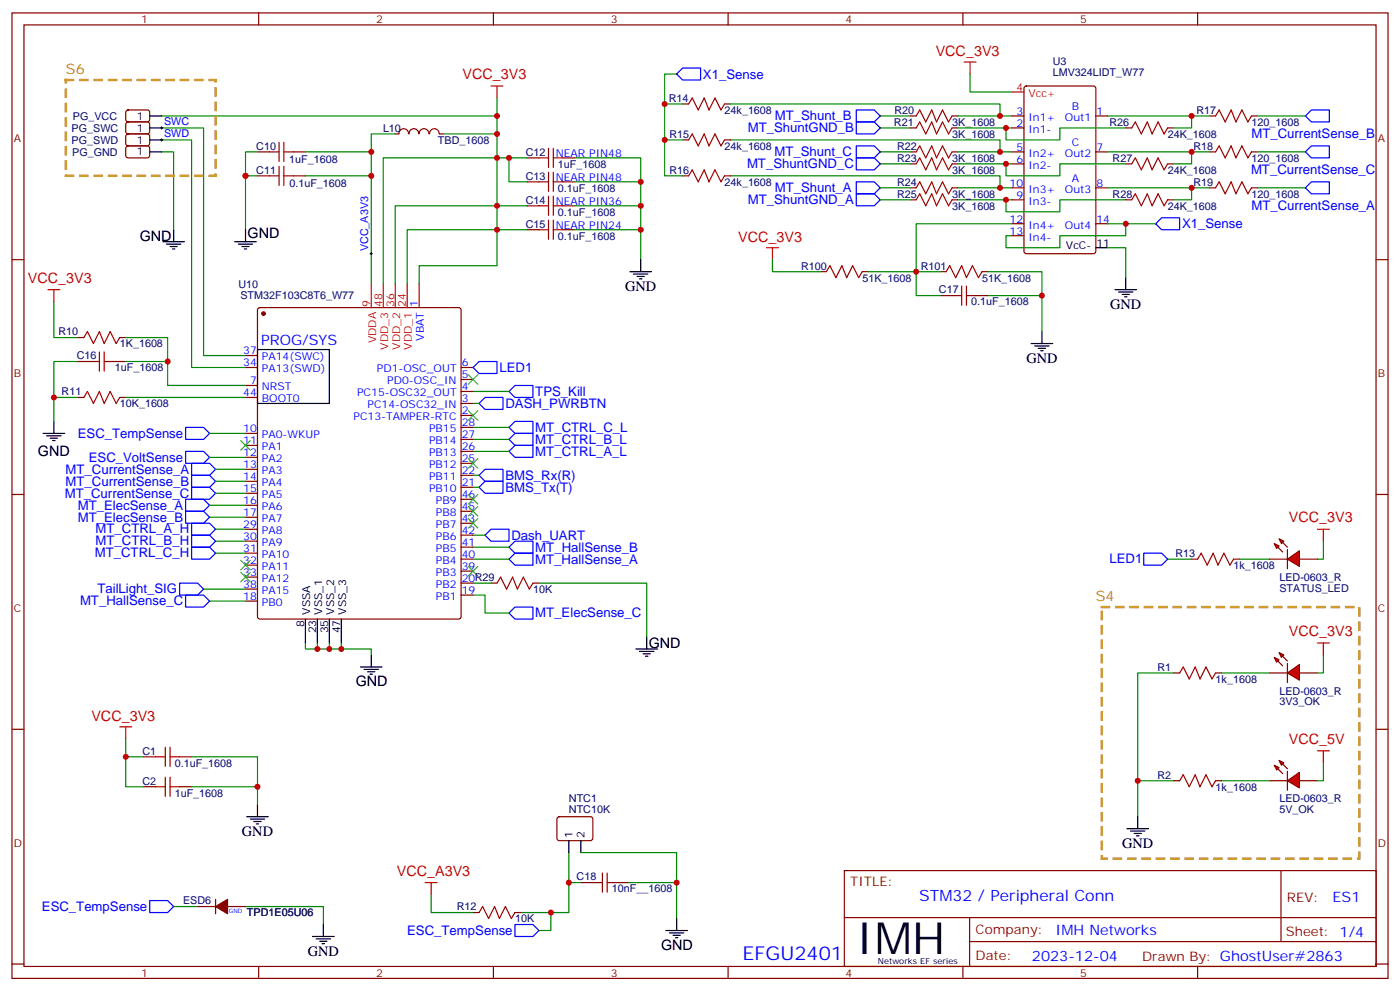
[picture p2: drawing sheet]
<svg xmlns="http://www.w3.org/2000/svg" width="412mm" height="292mm" viewBox="0 0 412 292" stroke-linecap="round" stroke-linejoin="round" font-family="sans-serif">
<g fill="none" stroke="#870000" stroke-width=".35">
<path d="M3.5 3.8h405.4v284.3h-405.4zM7.1 7.3h398.2v277.3h-398.2zM76.2 3.8v3.5M145.3 3.8v3.5M214.5 3.8v3.5M283.6 3.8v3.5M352.8 3.8v3.5M116.4 39.4h1.1M117.5 39.4a1.41 1.41 0 0 1 1.4-1.5 1.41 1.41 0 0 1 1.4 1.5M120.5 39.4a1.41 1.41 0 0 1 1.4-1.5 1.41 1.41 0 0 1 1.4 1.5M123.5 39.4a1.41 1.41 0 0 1 1.4-1.5 1.41 1.41 0 0 1 1.4 1.5M126.5 39.4a1.41 1.41 0 0 1 1.4-1.5 1.41 1.41 0 0 1 1.5 1.5"/>
<path d="M129.5 39.4h1M201.1 30.6h1.7M213.4 30.6h1.8M268.1 37.7h1.8M268.1 34.1h1.8M280.5 37.7h1.7M280.5 34.1h1.7M298.1 37.7h3.5M298.1 34.1h3.5M301.9 25.5l.4-.2h19.8l.6 .5 .1 48.2-.5 .7h-20l-.6-.4-.1-48.3zM322.8 34.1h3.5M331.6 37.7h1.8"/>
<path d="M344 37.7h1.7M356.3 34.1h1.8M368.7 34.1h1.7M75.8 44.7h3.6M75.8 51.8h3.6M86.4 44.7h3.6M86.4 51.8h3.6M155.2 46.5h3.5M155.2 53.6h3.5M165.8 46.5h3.5M165.8 53.6h3.5M201.1 51.8h1.7"/>
<path d="M201.1 41.2h1.7M213.4 51.8h1.8M213.4 41.2h1.8M268.1 44.7h1.8M268.1 48.3h1.8M268.1 55.3h1.8M268.1 58.8h1.8M280.5 44.7h1.7M280.5 48.3h1.7M280.5 55.3h1.7M280.5 58.8h1.7M298.1 44.7h3.5"/>
<path d="M298.1 48.3h3.5M298.1 55.3h3.5M298.1 58.8h3.5M322.8 44.7h3.5M322.8 55.3h3.5M331.6 48.3h1.8M331.6 58.8h1.8M344 48.3h1.7M344 58.8h1.7M356.3 44.7h1.8M356.3 55.3h1.8M368.7 44.7h1.7"/>
<path d="M368.7 55.3h1.7M3.5 76.5h3.6M155.2 67.7h3.5M155.2 60.6h3.5M165.8 67.7h3.5M165.8 60.6h3.5M298.1 65.9h3.5M298.1 69.4h3.5M322.8 65.9h3.5M405.3 76.5h3.6M22.9 99.4h1.8M35.3 99.4h1.7"/>
<path d="M76.1 90.8l.5-.2h58.5l.7 .4v90.6l-.4 .7h-58.8l-.7-.4-.1-90.6zM123.5 83.5v7.1M276.9 87.1h3.6M287.5 87.1h3.5M22.9 117.1h1.8M22.9 106.5h3.6M33.5 106.5h3.5M35.3 117.1h1.7M72.3 108.2h3.5M72.3 113.5h3.5M72.3 104.7h3.5M72.3 117.1h3.5"/>
<path d="M135.8 118.8h3.5M135.8 115.3h3.5M135.8 111.8h3.5M135.8 108.2h3.5M72.3 127.6h3.5M72.3 131.2h3.5M72.3 134.7h3.5M72.3 138.2h3.5M135.8 122.3h3.5M135.8 140h3.5M135.8 136.5h3.5M135.8 132.9h3.5"/>
<path d="M135.8 129.4h3.5M135.8 125.9h3.5M3.5 145.6h3.6M72.3 141.7h3.5M72.3 145.3h3.5M72.3 148.8h3.5M72.3 152.3h3.5M72.3 155.9h3.5M72.3 159.4h3.5M135.8 143.5h3.5M135.8 157.6h3.5M135.8 154.1h3.5"/>
<path d="M135.8 150.6h3.5M135.8 147h3.5M405.3 145.6h3.6M72.3 177h3.5M72.3 162.9h3.5M72.3 166.4h3.5M72.3 170h3.5M72.3 173.5h3.5M135.8 175.3h3.5M135.8 171.7h3.5M135.8 168.2h3.5M135.8 164.7h3.5"/>
<path d="M135.8 161.1h3.5M144.6 171.7h1.8M157 171.7h1.7M351 164.7h1.8M363.4 164.7h1.7M3.5 214.8h3.6M405.3 214.8h3.6M164.3 240.7l.4-.2 9.5 .1 .4 .6v5.9l-.7 .5-9.4-.1-.5-.6v-5.7zM248.7 256.4h156.6v28.2h-156.6zM377.3 256.4v20.9M139.3 268.7h1.8M151.7 268.7h1.8"/>
<path d="M248.7 270.2h156.5M285.6 277.3h119.6M285.6 270.2v14.2M3.5 283.9h3.6M76.2 284.6v3.5M145.3 284.6v3.5M214.5 284.6v3.5M283.6 284.6v3.5M352.8 284.6v3.5M405.3 283.9h3.6"/>
</g>
<g fill="none" stroke="#f00" stroke-width=".35">
<path d="M284 18.3h3.5M285.8 18.3v3.5M144.6 25.3h3.6M146.4 25.3v3.6M298.1 27.1h3.5M14.1 85.3h3.5M15.9 85.3v3.5M109.4 83.5v7.1M112.9 83.5v7.1M116.4 83.5v7.1M119.9 83.5v7.1M388.1 155.9h3.5"/>
<path d="M389.8 155.9v3.5M125.2 259.9h3.6M127 259.9v3.6"/>
</g>
<circle cx="77.6" cy="92.4" r=".53" fill="#870000" stroke="#870000" stroke-width=".35"/>
<g fill="none" stroke="#000" stroke-width=".35">
<path d="M48 71.2h6.3M49 71.9h4.3M50.1 72.6h2.1M50.8 73.3h.7M51.2 67.7v3.5M69.1 71.2h6.4M70.2 71.9h4.2M71.3 72.6h2.1M72 73.3h.7M72.3 67.7v3.5M188.7 76.5v3.5M322.8 73h3.5"/>
<path d="M185.6 80h6.3M186.6 80.7h4.3M187.7 81.4h2.1M188.4 82.1h.7M306.9 97.6v3.6M328.4 85.3h6.4M329.5 86h4.2M330.6 86.7h2.1M331.3 87.4h.7M331.6 81.8v3.5M75.8 102.9h21.2v15.9h-21.2zM303.7 101.2h6.4"/>
<path d="M304.8 101.9h4.2M305.9 102.6h2.1M306.6 103.3h.7M12.7 127.6h6.3M13.8 128.3h4.2M14.8 129h2.1M15.5 129.8h.7M15.9 124.1v3.5M90 182.3v7.1M93.5 182.3v7.1M97 182.3v7.1M100.5 182.3v7.1"/>
<path d="M106.2 196.4h6.3M107.2 197.1h4.3M108.3 197.8h2.1M109 198.5h.7M109.4 192.9v3.5M187.3 191.1h6.4M188.4 191.8h4.2M189.4 192.5h2.2M190.1 193.3h.8M190.5 187.6v3.5M167.6 247.6v3.5M171.1 247.6v3.5"/>
<path d="M196.1 274h6.4M197.2 274.7h4.2M198.3 275.4h2.1M199 276.2h.7M199.3 270.5v3.5"/>
</g>
<g fill="none" stroke="#a10000" stroke-width=".35">
<path d="M202.8 30.6l1.1-1.7 1.8 3.5 1.7-3.5 1.4 3.5 1.8-3.5 1.8 3.5 1-1.8M269.9 37.7l1-1.8 1.8 3.5 1.8-3.5 1.4 3.5 1.7-3.5 1.8 3.5 1.1-1.7M269.9 34.1l1-1.7 1.8 3.5 1.8-3.5 1.4 3.5 1.7-3.5 1.8 3.5 1.1-1.8M333.4 37.7l1-1.8 1.8 3.5 1.8-3.5 1.4 3.5 1.7-3.5 1.8 3.5 1.1-1.7M358.1 34.1l1-1.7 1.8 3.5 1.8-3.5 1.4 3.5 1.7-3.5 1.8 3.5 1.1-1.8M79.4 44.7h2.8M79.4 51.8h2.8M82.2 41.9v5.7M82.2 49v5.6M83.6 44.7h2.8M83.6 41.9v5.7M83.6 49v5.6"/>
<path d="M83.6 51.8h2.8M158.7 46.5h2.9M158.7 53.6h2.9M161.6 43.7v5.6M161.6 50.7v5.7M161.6 57.8v5.6M163 43.7v5.6M163 50.7v5.7M163 57.8v5.6M163 46.5h2.8M163 53.6h2.8M202.8 41.2l1.1-1.8 1.8 3.6 1.7-3.6 1.4 3.6 1.8-3.6 1.8 3.6 1-1.8"/>
<path d="M202.8 51.8l1.1-1.8 1.8 3.6 1.7-3.6 1.4 3.6 1.8-3.6 1.8 3.6 1-1.8M269.9 55.3l1-1.7 1.8 3.5 1.8-3.5 1.4 3.5 1.7-3.5 1.8 3.5 1.1-1.8M269.9 44.7l1-1.7 1.8 3.5 1.8-3.5 1.4 3.5 1.7-3.5 1.8 3.5 1.1-1.8M269.9 48.3l1-1.8 1.8 3.5 1.8-3.5 1.4 3.5 1.7-3.5 1.8 3.5 1.1-1.7M269.9 58.8l1-1.7 1.8 3.5 1.8-3.5 1.4 3.5 1.7-3.5 1.8 3.5 1.1-1.8M333.4 48.3l1-1.8 1.8 3.5 1.8-3.5 1.4 3.5 1.7-3.5 1.8 3.5 1.1-1.7M333.4 58.8l1-1.7 1.8 3.5 1.8-3.5 1.4 3.5 1.7-3.5 1.8 3.5 1.1-1.8M358.1 44.7l1-1.7 1.8 3.5 1.8-3.5 1.4 3.5 1.7-3.5 1.8 3.5 1.1-1.8M358.1 55.3l1-1.7 1.8 3.5 1.8-3.5 1.4 3.5 1.7-3.5 1.8 3.5 1.1-1.8M158.7 67.7h2.9M158.7 60.6h2.9M161.6 64.8v5.7"/>
<path d="M163 67.7h2.8M163 64.8v5.7M163 60.6h2.8M24.7 99.4l1.1-1.8 1.7 3.6 1.8-3.6 1.4 3.6 1.8-3.6 1.7 3.6 1.1-1.8M280.5 87.1h2.8M283.3 84.2v5.7M284.7 87.1h2.8M284.7 84.2v5.7M24.7 117.1l1.1-1.8 1.7 3.5 1.8-3.5 1.4 3.5 1.8-3.5 1.7 3.5 1.1-1.7M26.5 106.5h2.8M29.3 103.6v5.7M30.7 106.5h2.8"/>
<path d="M30.7 103.6v5.7M146.4 171.7l1.1-1.7 1.7 3.5 1.8-3.5 1.4 3.5 1.8-3.5 1.7 3.5 1.1-1.8M352.8 164.7l1-1.8 1.8 3.5 1.8-3.5 1.4 3.5 1.7-3.5 1.8 3.5 1.1-1.7M141.1 268.7l1.1-1.7 1.7 3.5 1.8-3.5 1.4 3.5 1.8-3.5 1.7 3.5 1.1-1.8"/>
</g>
<g fill="none" stroke="#008700" stroke-width=".35">
<path d="M47.6 37.7h12.4v67h12.3M47.6 34.1h98.8M116.4 39.4h-7v44.1M146.4 28.9v10.5h-15.9M146.4 39.4v38.8h-22.9v5.3M201.1 30.6h-5.3v10.6h5.3M215.2 30.6h79.4v3.5M282.2 34.1h15.9M282.2 37.7h15.9M285.8 21.8v5.3h12.3M296.3 37.7v3.5h15.9v-3.5h19.4M326.3 34.1h24.7v3.6h-5.3"/>
<path d="M351 34.1h5.3M370.4 34.1h14.1M47.6 41.2h8.8v67h15.9M47.6 44.7h3.6v23M72.3 51.8h3.5M75.8 44.7h-3.5v23M90 44.7h19.4M90 51.8h19.4M149.9 46.5h5.3M155.2 53.6h-5.3v-7.1h-37v37M169.3 46.5h19.4v30M169.3 53.6h19.4"/>
<path d="M215.2 41.2h79.4v3.5M215.2 51.8h79.4v3.5M282.2 44.7h15.9M282.2 48.3h15.9M282.2 58.8h15.9M282.2 55.3h15.9M296.3 48.3v3.5h15.9v-3.5h19.4M296.3 58.8v3.6h15.9v-3.6h19.4M326.3 44.7h24.7v3.6h-5.3M326.3 55.3h24.7v3.5h-5.3M351 44.7h5.3M351 55.3h5.3"/>
<path d="M370.4 44.7h14.1M370.4 55.3h14.1M155.2 60.6h-38.8v22.9M155.2 67.7h-35.3v15.8M169.3 60.6h19.4M169.3 67.7h19.4M326.3 65.9h5.3v3.5h-19.4v3.6h-15.9v-3.6h1.8M326.3 73h5.3v8.8M331.6 65.9h8.8M15.9 88.8v10.6h7M37 99.4h12.4v7.1M22.9 117.1h-7v7"/>
<path d="M22.9 106.5h-7v10.6M37 106.5h12.4v7h22.9M37 117.1h35.3M61.7 127.6h10.6M61.7 134.7h10.6M63.5 138.2h8.8M139.3 125.9h10.6M139.3 129.4h10.6M139.3 132.9h10.6M139.3 140h1.8M61.7 152.3h10.6M61.7 148.8h10.6"/>
<path d="M63.5 155.9h8.8M63.5 159.4h8.8M63.5 145.3h8.8M63.5 141.7h8.8M139.3 143.5h1.8M389.8 159.4v5.3h-1.7M60 173.5h12.3M61.7 177h10.6M63.5 162.9h8.8M139.3 175.3h3.6v5.3h7M139.3 161.1h10.6M139.3 164.7h10.6"/>
<path d="M139.3 171.7h5.3M158.7 171.7h31.8v15.9M344 164.7h7M365.1 164.7h8.8M90 189.4v1.7h19.4v1.8M93.5 189.4v1.7M97 189.4v1.7M100.5 189.4v1.7M167.6 251.1v17.6h-5.3M171.1 251.1h28.2v19.4M127 263.5v5.2h12.3M153.5 268.7h8.8v5.3h-3.6"/>
</g>
<g fill="none" stroke="#00f" stroke-width=".35">
<path d="M199.3 21.8l1.8-1.8h5.3v3.6h-5.3zM252.2 32.4h5.3l1.8 1.7-1.8 1.8h-5.3zM384.5 34.1l1.8-1.7h5.3v3.5h-5.3zM252.2 43h5.3l1.8 1.7-1.8 1.8h-5.3zM252.2 53.6h5.3l1.8 1.7-1.8 1.8h-5.3zM384.5 55.3l1.8-1.7h5.3v3.5h-5.3zM384.5 44.7l1.8-1.7h5.3v3.5h-5.3zM342.2 64.1h5.3v3.6h-5.3l-1.8-1.8zM139.3 108.2l1.8-1.7h5.3v3.5h-5.3zM141.1 118.8l1.8-1.7h5.3v3.5h-5.3zM149.9 115.3l1.8-1.8h5.3v3.6h-5.3zM54.7 125.9h5.3l1.7 1.7-1.7 1.8h-5.3z"/>
<path d="M54.7 132.9h5.3l1.7 1.8-1.7 1.8h-5.3zM56.4 136.5h5.3l1.8 1.7-1.8 1.8h-5.3zM56.4 140h5.3l1.8 1.7-1.8 1.8h-5.3zM141.1 140l1.8-1.8h5.3v3.5h-5.3zM149.9 125.9l1.8-1.8h5.3v3.5h-5.3zM149.9 129.4l1.8-1.8h5.3v3.6h-5.3zM149.9 132.9l1.8-1.7h5.3v3.5h-5.3zM54.7 147h5.3l1.7 1.8-1.7 1.8h-5.3zM54.7 150.6h5.3l1.7 1.7-1.7 1.8h-5.3zM56.4 157.6h5.3l1.8 1.8-1.8 1.7h-5.3zM56.4 154.1h5.3l1.8 1.8-1.8 1.7h-5.3zM56.4 143.5h5.3l1.8 1.8-1.8 1.7h-5.3z"/>
<path d="M141.1 143.5l1.8-1.8h5.3v3.6h-5.3zM142.9 157.6l1.7-1.7h5.3v3.5h-5.3zM52.9 171.7h5.3l1.8 1.8-1.8 1.8h-5.3zM54.7 175.3h5.3l1.7 1.7-1.7 1.8h-5.3zM56.4 161.1h5.3l1.8 1.8-1.8 1.8h-5.3zM149.9 164.7l1.8-1.8h5.3v3.5h-5.3zM149.9 161.1l1.8-1.7h5.3v3.5h-5.3zM336.9 162.9h5.3l1.8 1.8-1.8 1.7h-5.3zM149.9 180.6l1.8-1.8h5.3v3.5h-5.3zM151.7 272.3h5.3l1.7 1.7-1.7 1.8h-5.3z"/>
</g>
<g fill="none" stroke="#3c3" stroke-width=".35">
<path d="M137.9 110.3l2.9 2.9M140.8 110.3l-2.9 2.9M70.9 129.8l2.8 2.8M73.7 129.8l-2.8 2.8M137.9 120.9l2.9 2.9M137.9 135l2.9 2.9M140.8 120.9l-2.9 2.9M140.8 135l-2.9 2.9M137.9 152.7l2.9 2.8M137.9 149.2l2.9 2.8M137.9 145.6l2.9 2.8M140.8 152.7l-2.9 2.8"/>
<path d="M140.8 149.2l-2.9 2.8M140.8 145.6l-2.9 2.8M70.9 165l2.8 2.9M70.9 168.6l2.8 2.8M73.7 165l-2.8 2.9M73.7 168.6l-2.8 2.8M137.9 166.8l2.9 2.8M140.8 166.8l-2.9 2.8"/>
</g>
<g fill="#f00" stroke="#870000" stroke-width=".35">
<path d="M379.2 164.7l3.6-2.5v4.6z"/>
<path d="M379.2 161.9v5.6z"/>
</g>
<g fill="#870000" stroke="#870000" stroke-width=".35">
<path d="M377.8 159.7l1.4 1.4z"/>
<path d="M376.4 161.1l1.4 1.5z"/>
</g>
<g fill="#f00" stroke="#870000" stroke-width=".35">
<path d="M376.8 158.7l1.4 .7-.7 .7z"/>
<path d="M375.4 160.1l1.4 .7-.7 .7z"/>
</g>
<path d="M241.7 80h1.7M254 80h1.8M276.9 80h1.8M289.3 80h1.7M373.9 164.7h5.3M382.8 164.7h5.3M42.3 222.9h3.6M42.3 231.7h3.6M52.9 222.9h3.5M52.9 231.7h3.5M171.1 259.9h3.5M181.7 259.9h3.5" fill="none" stroke="#870000" stroke-width=".35"/>
<g fill="none" stroke="#008700" stroke-width=".35">
<path d="M199.3 21.8h-3.5v8.8M195.8 41.2v10.6h5.3M227.5 76.5v3.5h14.2M298.1 65.9h-28.2v21.2h7M255.8 80h21.1M291 80h15.9v17.6M291 87.1h15.9M139.3 115.3h10.6M139.3 118.8h1.8M139.3 157.6h3.6M37 217.6v14.1h5.3M37 222.9h5.3"/>
<path d="M56.4 222.9h19.4v14.1M56.4 231.7h19.4M167.6 259.9h3.5M185.2 259.9h14.1"/>
</g>
<path d="M252.2 35.9h5.3l1.8 1.8-1.8 1.7h-5.3zM252.2 46.5h5.3l1.8 1.8-1.8 1.7h-5.3zM252.2 57.1h5.3l1.8 1.7-1.8 1.8h-5.3z" fill="none" stroke="#00f" stroke-width=".35"/>
<g fill="none" stroke="#a10000" stroke-width=".35">
<path d="M243.4 80l1.1-1.8 1.7 3.6 1.8-3.6 1.4 3.6 1.8-3.6 1.7 3.6 1.1-1.8M278.7 80l1.1-1.8 1.7 3.6 1.8-3.6 1.4 3.6 1.8-3.6 1.7 3.6 1.1-1.8M45.9 222.9h2.8M45.9 231.7h2.8M48.7 220.1v5.6M48.7 228.9v5.6M50.1 222.9h2.8M50.1 220.1v5.6M50.1 228.9v5.6M50.1 231.7h2.8M174.6 259.9h2.8M177.4 257.1v5.6"/>
<path d="M178.9 259.9h2.8M178.9 257.1v5.6"/>
</g>
<path d="M47.3 37.7h.7M47.6 37.3v.7M47.3 41.2h.7M47.6 40.9v.7M109 74.7h.7M109.4 74.4v.7" fill="none" stroke="#000" stroke-width=".29"/>
<path d="M225.8 73h3.5M227.5 73v3.5M35.3 214.1h3.5M37 214.1v3.5" fill="none" stroke="#f00" stroke-width=".35"/>
<path d="M75.8 237v3.5M72.7 240.5h6.3M73.7 241.2h4.3M74.8 241.9h2.1M75.5 242.6h.7" fill="none" stroke="#000" stroke-width=".35"/>
<g fill="#f00" stroke="#870000" stroke-width=".35">
<path d="M379.2 198.2l3.6-2.5v4.6z"/>
<path d="M379.2 195.4v5.6z"/>
</g>
<g fill="#870000" stroke="#870000" stroke-width=".35">
<path d="M377.8 193.3l1.4 1.4z"/>
<path d="M376.4 194.7l1.4 1.4z"/>
</g>
<g fill="#f00" stroke="#870000" stroke-width=".35">
<path d="M376.8 192.2l1.4 .7-.7 .7z"/>
<path d="M375.4 193.6l1.4 .7-.7 .7z"/>
</g>
<path d="M345.7 198.2h1.8M358.1 198.2h1.7M373.9 198.2h5.3M382.8 198.2h5.3" fill="none" stroke="#870000" stroke-width=".35"/>
<path d="M345.7 198.2h-10.6v42.3M359.8 198.2h14.1M389.8 192.9v5.3h-1.7" fill="none" stroke="#008700" stroke-width=".35"/>
<path d="M388.1 189.4h3.5M389.8 189.4v3.5" fill="none" stroke="#f00" stroke-width=".35"/>
<path d="M347.5 198.2l1-1.8 1.8 3.6 1.8-3.6 1.4 3.6 1.7-3.6 1.8 3.6 1.1-1.8" fill="none" stroke="#a10000" stroke-width=".35"/>
<g fill="#f00" stroke="#870000" stroke-width=".35">
<path d="M379.2 229.9l3.6-2.4v4.6z"/>
<path d="M379.2 227.1v5.7z"/>
</g>
<g fill="#870000" stroke="#870000" stroke-width=".35">
<path d="M377.8 225l1.4 1.4z"/>
<path d="M376.4 226.4l1.4 1.4z"/>
</g>
<g fill="#f00" stroke="#870000" stroke-width=".35">
<path d="M376.8 223.9l1.4 .7-.7 .8z"/>
<path d="M375.4 225.4l1.4 .7-.7 .7z"/>
</g>
<path d="M37.3 32.6l.4-.2h6l.4 .7-.1 2.4-.6 .4-5.9-.1-.5-.6v-2.1zM37.3 36.1l.4-.2 6 .1 .4 .6-.1 2.4-.6 .4h-5.9l-.5-.7v-2.1zM37.3 39.6l.4-.2 6 .1 .4 .6-.1 2.4-.6 .5-5.9-.1-.5-.6v-2.2zM37.3 43.2l.4-.2h6l.4 .7-.1 2.4-.6 .4-5.9-.1-.5-.6v-2.1zM345.7 229.9h1.8M358.1 229.9h1.7M373.9 229.9h5.3M382.8 229.9h5.3M58.2 267h5.3M63.5 264.9v4.2M67 267h5.3" fill="none" stroke="#870000" stroke-width=".35"/>
<path d="M259.3 34.1h8.8M259.3 37.7h8.8M259.3 44.7h8.8M259.3 48.3h8.8M259.3 55.3h8.8M259.3 58.8h8.8M335.1 229.9h10.6M359.8 229.9h14.1M389.8 224.6v5.3h-1.7M51.2 267h7M72.3 267h22.9v5.3" fill="none" stroke="#008700" stroke-width=".35"/>
<path d="M388.1 221.1h3.5M389.8 221.1v3.5" fill="none" stroke="#f00" stroke-width=".35"/>
<path d="M347.5 229.9l1-1.7 1.8 3.5 1.8-3.5 1.4 3.5 1.7-3.5 1.8 3.5 1.1-1.8" fill="none" stroke="#a10000" stroke-width=".35"/>
<g fill="none" stroke="#000" stroke-width=".35">
<path d="M44.1 34.1h3.5M44.1 37.7h3.5M44.1 41.2h3.5M44.1 44.7h3.5M332 244.1h6.3M333 244.8h4.3M334.1 245.5h2.1M334.8 246.2h.7M335.1 240.5v3.6M92.1 275.8h6.3M93.1 276.5h4.3M94.2 277.2h2.1"/>
<path d="M94.9 277.9h.7M95.2 272.3v3.5"/>
</g>
<path d="M19.4 23.6h44.1v28.2h-44.1zM324.6 178.8h75.8v74.1h-75.8z" fill="none" stroke="#c90" stroke-width=".71" stroke-dasharray="2.1 2.1"/>
<path d="M63.5 267l3.5-2.1v4.2z" fill="#870000" stroke="#870000" stroke-width=".35"/>
<path d="M44.1 265.2h5.3l1.8 1.8-1.8 1.7h-5.3z" fill="none" stroke="#00f" stroke-width=".35"/>
<g fill="#c00">
<circle cx="109.4" cy="44.7" r=".88"/>
<circle cx="109.4" cy="51.8" r=".88"/>
<circle cx="72.3" cy="51.8" r=".88"/>
<circle cx="146.4" cy="67.7" r=".88"/>
<circle cx="146.4" cy="60.6" r=".88"/>
<circle cx="146.4" cy="46.5" r=".88"/>
<circle cx="146.4" cy="39.4" r=".88"/>
<circle cx="146.4" cy="34.1" r=".88"/>
<circle cx="93.5" cy="191.1" r=".88"/>
<circle cx="97" cy="191.1" r=".88"/>
<circle cx="100.5" cy="191.1" r=".88"/>
<circle cx="294.6" cy="34.1" r=".88"/>
<circle cx="294.6" cy="44.7" r=".88"/>
<circle cx="294.6" cy="55.3" r=".88"/>
<circle cx="296.3" cy="37.7" r=".88"/>
<circle cx="296.3" cy="48.3" r=".88"/>
<circle cx="296.3" cy="58.8" r=".88"/>
<circle cx="351" cy="34.1" r=".88"/>
<circle cx="351" cy="44.7" r=".88"/>
<circle cx="351" cy="55.3" r=".88"/>
<circle cx="331.6" cy="65.9" r=".88"/>
<circle cx="188.7" cy="53.6" r=".88"/>
<circle cx="188.7" cy="60.6" r=".88"/>
<circle cx="188.7" cy="67.7" r=".88"/>
<circle cx="149.9" cy="46.5" r=".88"/>
<circle cx="49.4" cy="106.5" r=".88"/>
<circle cx="15.9" cy="117.1" r=".88"/>
<circle cx="162.3" cy="268.7" r=".88"/>
<circle cx="195.8" cy="41.2" r=".88"/>
<circle cx="195.8" cy="30.6" r=".88"/>
<circle cx="167.6" cy="259.9" r=".88"/>
<circle cx="199.3" cy="259.9" r=".88"/>
<circle cx="37" cy="222.9" r=".88"/>
<circle cx="269.9" cy="80" r=".88"/>
<circle cx="306.9" cy="87.1" r=".88"/>
<circle cx="335.1" cy="229.9" r=".88"/>
<circle cx="75.8" cy="231.7" r=".88"/>
</g>
<text font-size="13.1" x="252.2" y="281.1">IMH</text>
<text font-size="5.6" fill="#00f" x="218.7" y="282.9">EFGU2401</text>
<text font-size="4.6" fill="#00f" x="270.8" y="265.4">STM32 / Peripheral Conn</text>
<g font-size="4.2" fill="#f00">
<text x="275.6" y="16.6">VCC_3V3</text>
<text x="136.3" y="23.3">VCC_3V3</text>
<text x="217.4" y="71.3">VCC_3V3</text>
<text x="8.2" y="83.3">VCC_3V3</text>
<text x="379.7" y="153.8">VCC_3V3</text>
<text x="379.7" y="187.3">VCC_3V3</text>
<text x="26.9" y="212.4">VCC_3V3</text>
<text x="379.7" y="219.1">VCC_5V</text>
<text x="116.9" y="257.9">VCC_A3V3</text>
</g>
<g font-size="4.2" fill="#c90">
<text x="19.4" y="21.8">S6</text>
<text x="322.8" y="177">S4</text>
</g>
<g font-size="4.2">
<text x="41.2" y="70.9">GND</text>
<text x="72.9" y="70.2">GND</text>
<text x="184.1" y="85.7">GND</text>
<text x="327" y="90.9">GND</text>
<text x="302.3" y="106.8">GND</text>
<text x="11.2" y="134.4">GND</text>
<text x="191.1" y="190.8">GND</text>
<text x="104.8" y="202.1">GND</text>
<text x="71.3" y="246.2">GND</text>
<text x="330.6" y="249.7">GND</text>
<text x="90.7" y="281.4">GND</text>
<text x="194.7" y="279.7">GND</text>
</g>
<g font-size="4.2" fill="#00f">
<text x="76.9" y="101.5">PROG/SYS</text>
<text x="392.5" y="265.7">ES1</text>
<text x="310.9" y="275.2">IMH Networks</text>
<text x="304" y="283">2023-12-04</text>
</g>
<g font-size="3.9" fill="#00f">
<text x="207.1" y="23.2">X1_Sense</text>
<text x="228.2" y="35.5">MT_Shunt_B</text>
<text x="220.3" y="38.9">MT_ShuntGND_B</text>
<text x="368.6" y="40.7">MT_CurrentSense_B</text>
<text x="228.1" y="46">MT_Shunt_C</text>
<text x="220" y="49.5">MT_ShuntGND_C</text>
<text x="368.5" y="51.3">MT_CurrentSense_C</text>
<text x="228.2" y="56.6">MT_Shunt_A</text>
<text x="220.3" y="60.1">MT_ShuntGND_A</text>
<text x="368.6" y="61.9">MT_CurrentSense_A</text>
<text x="348.2" y="67.2">X1_Sense</text>
<text x="147.1" y="109.5">LED1</text>
<text x="157.7" y="116.6">TPS_Kill</text>
<text x="148.9" y="120.1">DASH_PWRBTN</text>
<text x="22.9" y="128.9">ESC_TempSense</text>
<text x="157.7" y="127.2">MT_CTRL_C_L</text>
<text x="157.7" y="130.7">MT_CTRL_B_L</text>
<text x="26.2" y="135.9">ESC_VoltSense</text>
<text x="157.7" y="134.3">MT_CTRL_A_L</text>
<text x="19.3" y="139.5">MT_CurrentSense_A</text>
<text x="19.3" y="143">MT_CurrentSense_B</text>
<text x="148.9" y="141.2">BMS_Rx(R)</text>
<text x="19.1" y="146.5">MT_CurrentSense_C</text>
<text x="148.9" y="144.8">BMS_Tx(T)</text>
<text x="22.9" y="150.1">MT_ElecSense_A</text>
<text x="22.9" y="153.6">MT_ElecSense_B</text>
<text x="28.1" y="160.6">MT_CTRL_B_H</text>
<text x="28.1" y="157.1">MT_CTRL_A_H</text>
<text x="150.6" y="158.9">Dash_UART</text>
<text x="27.9" y="164.2">MT_CTRL_C_H</text>
<text x="157.7" y="166.1">MT_HallSense_A</text>
<text x="157.7" y="162.5">MT_HallSense_B</text>
<text x="326.8" y="165.9">LED1</text>
<text x="23.6" y="178.3">MT_HallSense_C</text>
<text x="28.7" y="174.8">TailLight_SIG</text>
<text x="157.7" y="181.8">MT_ElecSense_C</text>
<text x="12.3" y="268.3">ESC_TempSense</text>
<text x="119.9" y="275.3">ESC_TempSense</text>
</g>
<g font-size="3.9" fill="#800">
<text x="250.5" y="261">TITLE:</text>
<text x="379.1" y="265.7">REV:</text>
<text x="287.4" y="275.2">Company:</text>
<text x="378.7" y="275.8">Sheet: 1/4</text>
<text x="287.4" y="282.9">Date:</text>
<text x="336.4" y="282.9">Drawn By: GhostUser#2863</text>
</g>
<g font-size="3.2" fill="#800">
<text x="41.6" y="6.8">1</text>
<text x="110.8" y="6.8">2</text>
<text x="179.9" y="6.8">3</text>
<text x="249.1" y="6.8">4</text>
<text x="318.2" y="6.8">5</text>
<text x="4.1" y="41.9">A</text>
<text x="405.9" y="41.9">A</text>
<text x="4.1" y="111.1">B</text>
<text x="405.9" y="111.1">B</text>
<text x="4.1" y="180.2">C</text>
<text x="405.9" y="180.2">C</text>
<text x="4.1" y="249.3">D</text>
<text x="405.9" y="249.3">D</text>
<text x="41.6" y="287.6">1</text>
<text x="110.8" y="287.6">2</text>
<text x="179.9" y="287.6">3</text>
<text x="249.1" y="287.6">4</text>
<text x="318.2" y="287.6">5</text>
</g>
<g font-size="3.2" fill="#000080">
<text x="310.1" y="22.4">LMV324LIDT_W77</text>
<text x="310.1" y="19.2">U3</text>
<text x="197" y="30">R14</text>
<text x="21.5" y="35.3">PG_VCC</text>
<text x="213.5" y="33.5">24k_1608</text>
<text x="263.4" y="33.5">R20</text>
<text x="352.4" y="33.5">R17</text>
<text x="21.1" y="38.8">PG_SWC</text>
<text x="112.8" y="38.8">L10</text>
<text x="197.2" y="40.6">R15</text>
<text x="263.3" y="37">R21</text>
<text x="280.5" y="40.6">3K_1608</text>
<text x="280.5" y="37">3K_1608</text>
<text x="326.8" y="37">R26</text>
<text x="344" y="40.6">24K_1608</text>
<text x="368.7" y="37">120_1608</text>
<text x="21.1" y="42.4">PG_SWD</text>
<text x="21.3" y="45.9">PG_GND</text>
<text x="75.5" y="44.1">C10</text>
<text x="85.2" y="48">1uF_1608</text>
<text x="129" y="42.3">TBD_1608</text>
<text x="154.9" y="45.9">C12</text>
<text x="213.5" y="44.1">24k_1608</text>
<text x="264.2" y="44.1">R22</text>
<text x="264.2" y="47.6">R23</text>
<text x="280.5" y="47.6">3K_1608</text>
<text x="327.7" y="47.6">R27</text>
<text x="351.5" y="44.1">R18</text>
<text x="368.7" y="47.6">120_1608</text>
<text x="75.5" y="51.2">C11</text>
<text x="154.9" y="52.9">C13</text>
<text x="164.4" y="49.4">1uF_1608</text>
<text x="197.2" y="51.2">R16</text>
<text x="280.5" y="51.2">3K_1608</text>
<text x="344" y="51.2">24K_1608</text>
<text x="85.2" y="55">0.1uF_1608</text>
<text x="154.9" y="60">C14</text>
<text x="164.4" y="56.4">0.1uF_1608</text>
<text x="213.5" y="54.7">24k_1608</text>
<text x="264.2" y="58.2">R25</text>
<text x="264.2" y="54.7">R24</text>
<text x="280.5" y="58.2">3K_1608</text>
<text x="327.7" y="58.2">R28</text>
<text x="351.5" y="54.7">R19</text>
<text x="368.7" y="58.2">120_1608</text>
<text x="164.4" y="63.5">0.1uF_1608</text>
<text x="280.5" y="61.7">3K_1608</text>
<text x="344" y="61.8">24K_1608</text>
<text x="154.9" y="67">C15</text>
<text x="164.4" y="70.6">0.1uF_1608</text>
<text x="236" y="79.4">R100</text>
<text x="254" y="82.9">51K_1608</text>
<text x="271.2" y="79.4">R101</text>
<text x="289.3" y="82.9">51K_1608</text>
<text x="70.2" y="84.7">U10</text>
<text x="70.8" y="88.2">STM32F103C8T6_W77</text>
<text x="276.6" y="86.4">C17</text>
<text x="286.1" y="90">0.1uF_1608</text>
<text x="17.2" y="98.8">R10</text>
<text x="22.6" y="105.8">C16</text>
<text x="35.3" y="102.3">1K_1608</text>
<text x="33.8" y="109.4">1uF_1608</text>
<text x="18.1" y="116.4">R11</text>
<text x="35.3" y="120">10K_1608</text>
<text x="346.2" y="164">R13</text>
<text x="363.4" y="167.6">1k_1608</text>
<text x="376.9" y="171">LED-0603_R</text>
<text x="157" y="174.6">10K</text>
<text x="376.9" y="174.2">STATUS_LED</text>
<text x="340.9" y="197.6">R1</text>
<text x="358.1" y="201.1">1k_1608</text>
<text x="376.9" y="204.5">LED-0603_R</text>
<text x="376.9" y="207.7">3V3_OK</text>
<text x="42" y="222.2">C1</text>
<text x="51.5" y="225.8">0.1uF_1608</text>
<text x="42" y="231.1">C2</text>
<text x="340.9" y="229.3">R2</text>
<text x="358.1" y="232.8">1k_1608</text>
<text x="51.5" y="234.6">1uF_1608</text>
<text x="167.6" y="239.5">NTC10K</text>
<text x="167.6" y="236.3">NTC1</text>
<text x="376.9" y="236.3">LED-0603_R</text>
<text x="376.9" y="239.5">5V_OK</text>
<text x="169.8" y="259.3">C18</text>
<text x="180.2" y="262.8">10nF__1608</text>
<text x="53.9" y="266.4">ESD6</text>
<text x="72.7" y="269.9">TPD1E05U06</text>
<text x="134.6" y="268.1">R12</text>
<text x="151.7" y="271.7">10K</text>
</g>
<g font-size="3.2" fill="#f00">
<text x="299.4" y="26.7">4</text>
<text x="302.9" y="28.5">Vcc+</text>
<text x="109" y="90.4" transform="rotate(-90 109 90.4)">9</text>
<text x="112.5" y="90.4" transform="rotate(-90 112.5 90.4)">48</text>
<text x="116.1" y="90.4" transform="rotate(-90 116.1 90.4)">36</text>
<text x="119.6" y="90.4" transform="rotate(-90 119.6 90.4)">24</text>
<text x="110.8" y="101.1" transform="rotate(-90 110.8 101.1)">VDDA</text>
<text x="114.3" y="103" transform="rotate(-90 114.3 103)">VDD_3</text>
<text x="117.8" y="103" transform="rotate(-90 117.8 103)">VDD_2</text>
<text x="121.4" y="103" transform="rotate(-90 121.4 103)">VDD_1</text>
</g>
<g font-size="3.2">
<text x="40.3" y="35.2">1</text>
<text x="40.3" y="38.7">1</text>
<text x="40.3" y="42.3">1</text>
<text x="40.3" y="45.8">1</text>
<text x="314" y="73.3">VcC-</text>
<text x="323" y="72.6">11</text>
<text x="89.6" y="184.5" transform="rotate(-90 89.6 184.5)">8</text>
<text x="91.4" y="181" transform="rotate(-90 91.4 181)">VSSA</text>
<text x="94.9" y="181" transform="rotate(-90 94.9 181)">VSS_1</text>
<text x="98.4" y="181" transform="rotate(-90 98.4 181)">VSS_2</text>
<text x="102" y="181" transform="rotate(-90 102 181)">VSS_3</text>
<text x="93.1" y="186.5" transform="rotate(-90 93.1 186.5)">23</text>
<text x="96.7" y="186.5" transform="rotate(-90 96.7 186.5)">35</text>
<text x="100.2" y="186.5" transform="rotate(-90 100.2 186.5)">47</text>
<text x="168.6" y="246.9" transform="rotate(-90 168.6 246.9)">1</text>
<text x="172.2" y="246.9" transform="rotate(-90 172.2 246.9)">2</text>
</g>
<g font-size="3.2" fill="#00f">
<text x="299.4" y="33.8">3</text>
<text x="302.9" y="35.6">In1+</text>
<text x="313.7" y="35.6">Out1</text>
<text x="315.7" y="32.4">B</text>
<text x="323" y="33.8">1</text>
<text x="48.3" y="36.8">SWC</text>
<text x="48.3" y="40.3">SWD</text>
<text x="299.4" y="37.3">2</text>
<text x="302.9" y="39.1">In1-</text>
<text x="163.7" y="46.1">NEAR PIN48</text>
<text x="299.4" y="44.4">5</text>
<text x="299.4" y="47.9">6</text>
<text x="302.9" y="46.1">In2+</text>
<text x="313.7" y="46.1">Out2</text>
<text x="315.7" y="43">C</text>
<text x="323" y="44.4">7</text>
<text x="163.7" y="53.2">NEAR PIN48</text>
<text x="302.9" y="49.7">In2-</text>
<text x="315.7" y="53.6">A</text>
<text x="297.4" y="55">10</text>
<text x="299.4" y="58.5">9</text>
<text x="302.9" y="56.7">In3+</text>
<text x="313.7" y="56.7">Out3</text>
<text x="323" y="55">8</text>
<text x="163.7" y="60.3">NEAR PIN36</text>
<text x="297.4" y="65.5">12</text>
<text x="302.9" y="60.3">In3-</text>
<text x="323" y="65.5">14</text>
<text x="163.7" y="67.3">NEAR PIN24</text>
<text x="297.4" y="69.1">13</text>
<text x="302.9" y="67.3">In4+</text>
<text x="302.9" y="70.8">In4-</text>
<text x="313.7" y="67.3">Out4</text>
<text x="108.5" y="74" transform="rotate(-90 108.5 74)">VCC_A3V3</text>
<text x="123.1" y="90.4" transform="rotate(-90 123.1 90.4)">1</text>
<text x="124.9" y="100.4" transform="rotate(-90 124.9 100.4)">VBAT</text>
<text x="71.6" y="107.9">34</text>
<text x="71.6" y="104.4">37</text>
<text x="77.2" y="106.1">PA14(SWC)</text>
<text x="136" y="107.9">6</text>
<text x="73.7" y="113.2">7</text>
<text x="77.2" y="109.6">PA13(SWD)</text>
<text x="111" y="109.6">PD1-OSC_OUT</text>
<text x="114.1" y="113.2">PD0-OSC_IN</text>
<text x="136" y="111.4">5</text>
<text x="71.6" y="116.7">44</text>
<text x="77.2" y="114.9">NRST</text>
<text x="77.2" y="118.5">BOOT0</text>
<text x="105.2" y="116.7">PC15-OSC32_OUT</text>
<text x="136" y="118.5">3</text>
<text x="136" y="114.9">4</text>
<text x="104.2" y="123.8">PC13-TAMPER-RTC</text>
<text x="108.3" y="120.2">PC14-OSC32_IN</text>
<text x="136" y="122">2</text>
<text x="136" y="125.5">28</text>
<text x="71.6" y="127.3">10</text>
<text x="71.6" y="130.8">11</text>
<text x="77.2" y="129">PA0-WKUP</text>
<text x="126.4" y="130.8">PB14</text>
<text x="126.4" y="127.3">PB15</text>
<text x="136" y="129">27</text>
<text x="71.6" y="134.3">12</text>
<text x="71.6" y="137.9">13</text>
<text x="77.2" y="132.6">PA1</text>
<text x="77.2" y="136.1">PA2</text>
<text x="126.4" y="137.9">PB12</text>
<text x="126.4" y="134.3">PB13</text>
<text x="136" y="136.1">25</text>
<text x="136" y="132.6">26</text>
<text x="71.6" y="141.4">14</text>
<text x="77.2" y="139.6">PA3</text>
<text x="77.2" y="143.2">PA4</text>
<text x="126.4" y="141.4">PB11</text>
<text x="136" y="143.2">21</text>
<text x="136" y="139.6">22</text>
<text x="71.6" y="144.9">15</text>
<text x="71.6" y="148.4">16</text>
<text x="77.2" y="146.7">PA5</text>
<text x="126.4" y="144.9">PB10</text>
<text x="128.4" y="148.4">PB9</text>
<text x="136" y="146.7">46</text>
<text x="71.6" y="152">17</text>
<text x="71.6" y="155.5">29</text>
<text x="77.2" y="150.2">PA6</text>
<text x="77.2" y="153.7">PA7</text>
<text x="128.4" y="155.5">PB7</text>
<text x="128.4" y="152">PB8</text>
<text x="136" y="153.7">43</text>
<text x="136" y="150.2">45</text>
<text x="71.6" y="159">30</text>
<text x="77.2" y="157.3">PA8</text>
<text x="77.2" y="160.8">PA9</text>
<text x="128.4" y="159">PB6</text>
<text x="136" y="160.8">41</text>
<text x="136" y="157.3">42</text>
<text x="71.6" y="162.6">31</text>
<text x="71.6" y="166.1">32</text>
<text x="77.2" y="164.3">PA10</text>
<text x="77.2" y="167.9">PA11</text>
<text x="128.4" y="166.1">PB4</text>
<text x="128.4" y="162.6">PB5</text>
<text x="136" y="167.9">39</text>
<text x="136" y="164.3">40</text>
<text x="71.6" y="169.6">33</text>
<text x="71.6" y="173.1">38</text>
<text x="77.2" y="171.4">PA12</text>
<text x="128.4" y="173.1">PB2</text>
<text x="128.4" y="169.6">PB3</text>
<text x="136" y="171.4">20R29</text>
<text x="71.6" y="176.7">18</text>
<text x="77.2" y="178.4">PB0</text>
<text x="77.2" y="174.9">PA15</text>
<text x="128.4" y="176.7">PB1</text>
<text x="136" y="174.9">19</text>
</g>
<text font-size="2.5" x="258.6" y="283.9">Networks EF series</text>
<text font-size="1.8" fill="#00f" x="67.4" y="268.7">GND</text>
</svg>
